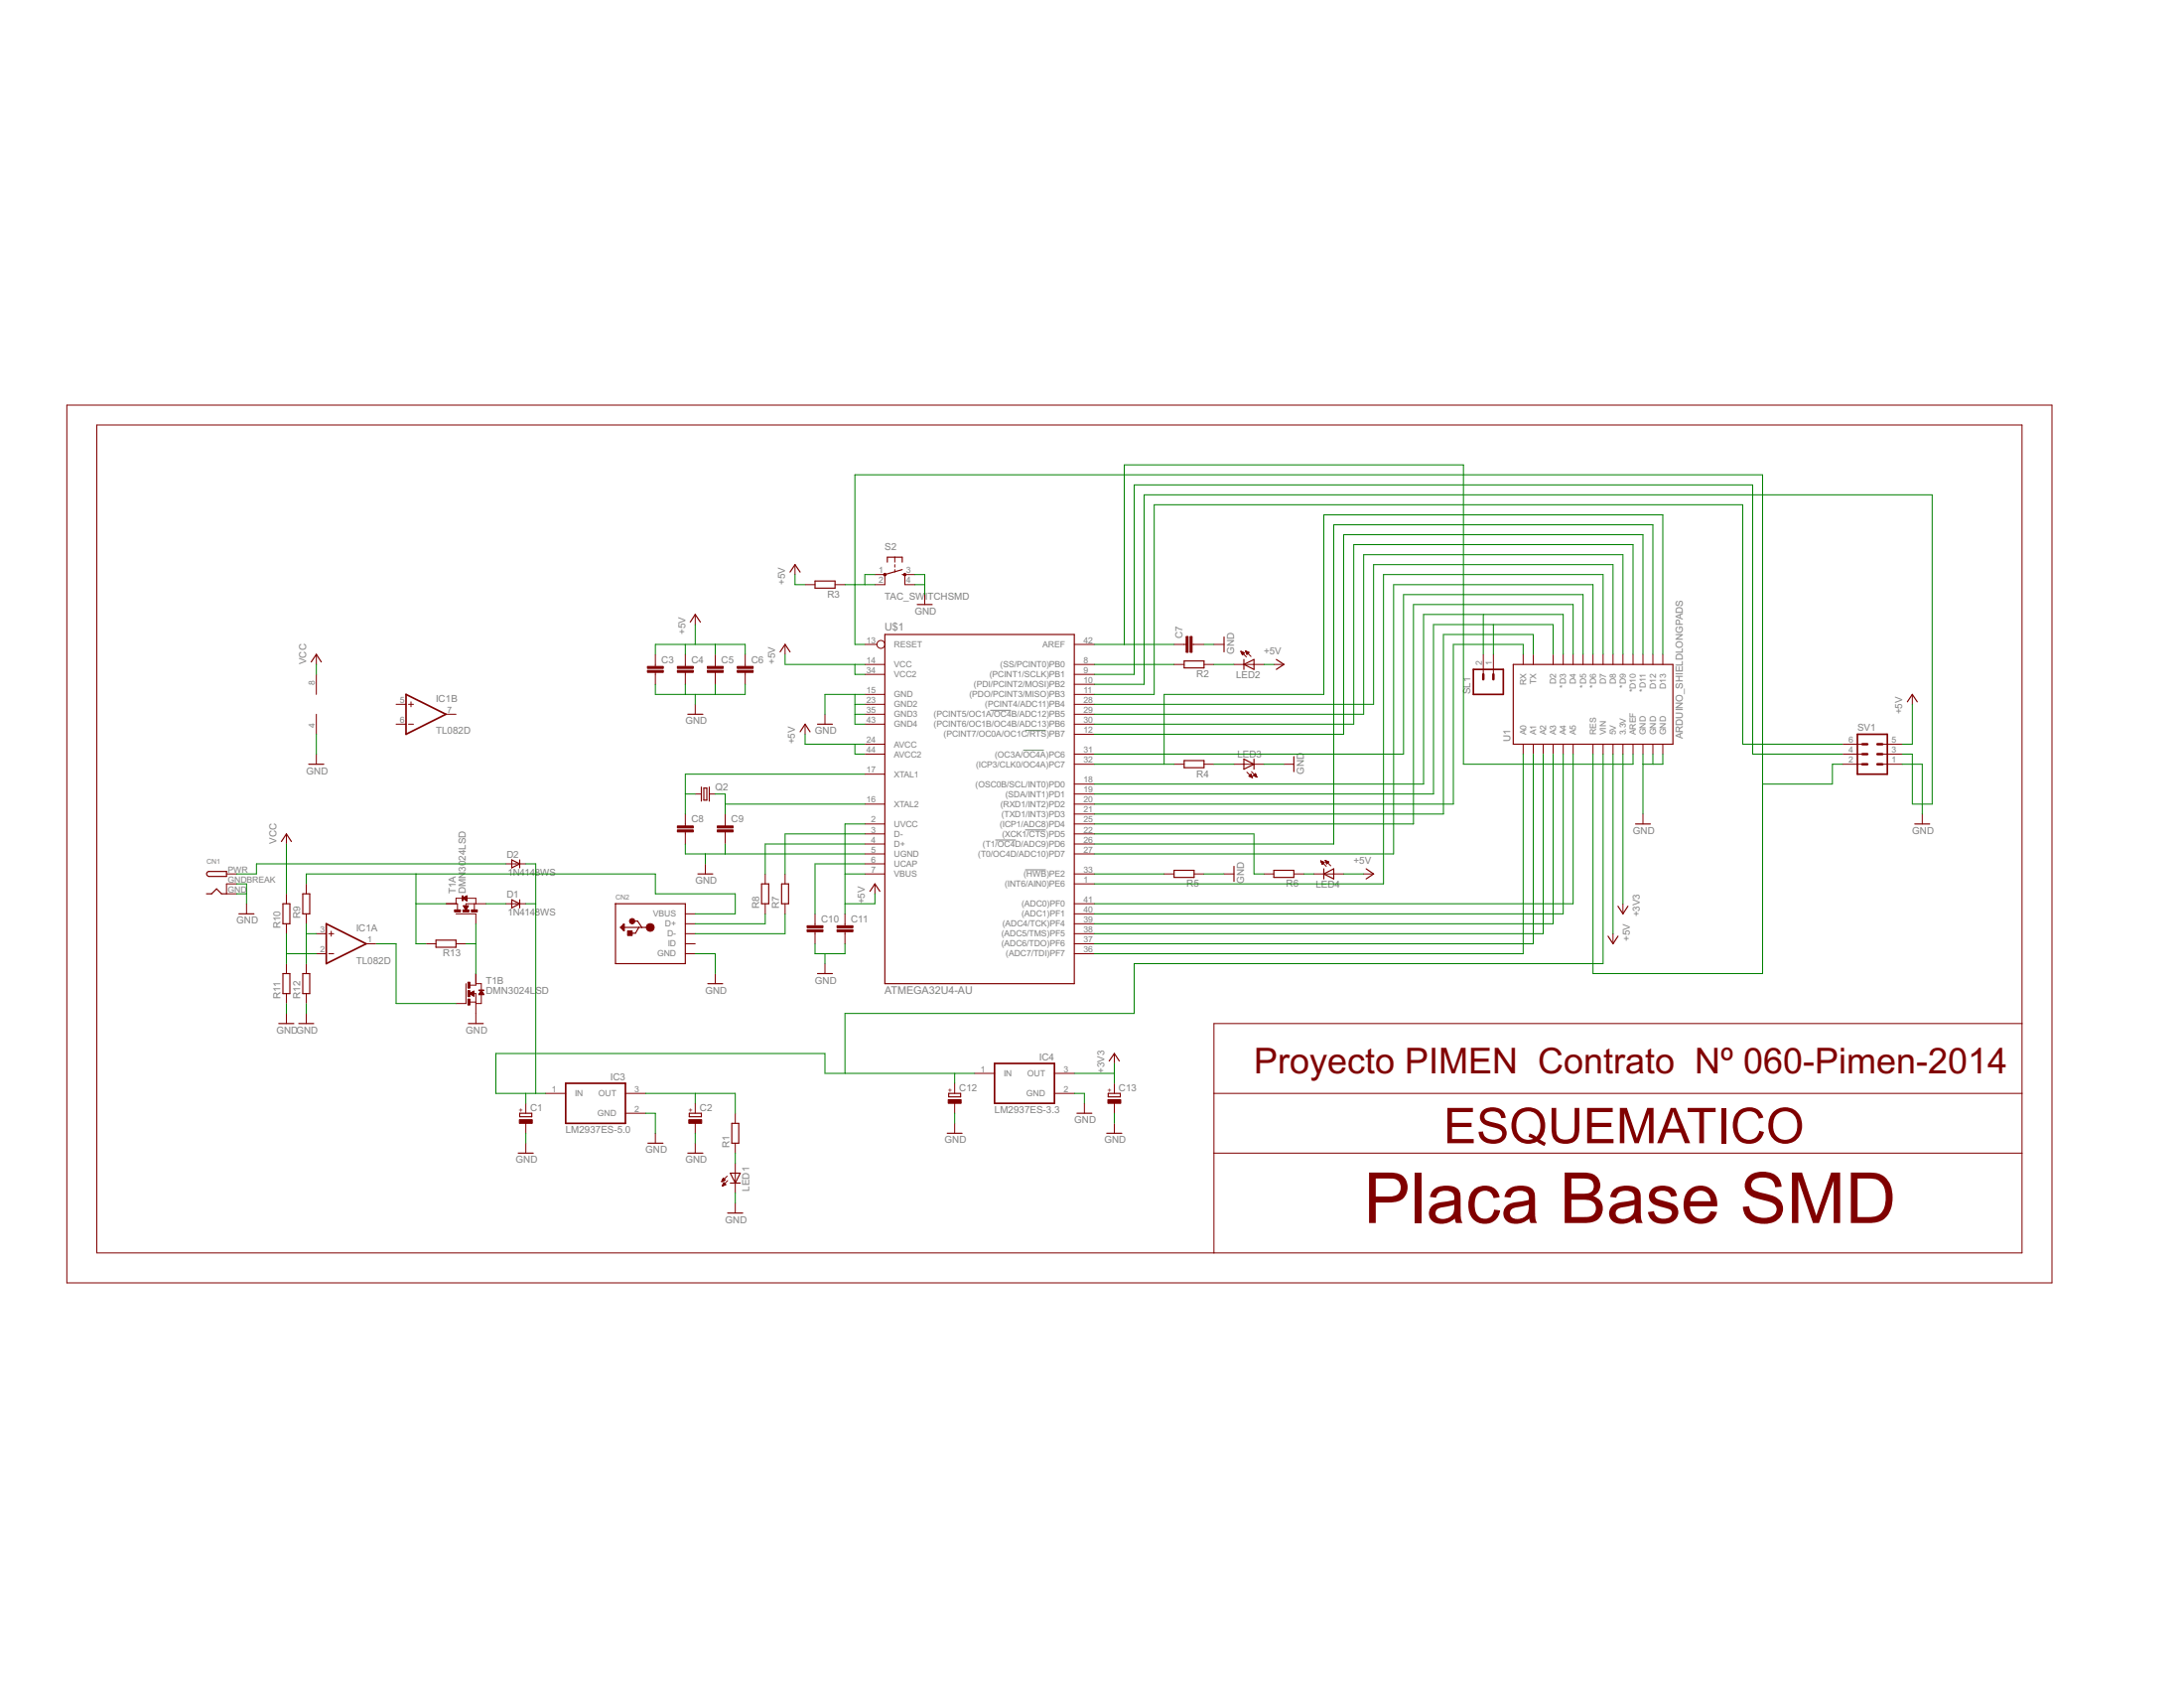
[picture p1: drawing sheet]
<svg xmlns="http://www.w3.org/2000/svg" width="279mm" height="216mm" viewBox="0 0 279 216" stroke-linecap="round" stroke-linejoin="round" font-family="sans-serif">
<path d="M126.7 90.8h2.6M130.9 95.9h2.6M131.2 93.4h2.6M127.4 107.4h2.5M131.2 106.2h2.6M131.2 111.3h2.6" fill="none" stroke="#808080" stroke-width=".13"/>
<g fill="none" stroke="#800000" stroke-width=".13">
<path d="M8.6 51.8h253.9v112.3h-253.9zM12.4 54.4h246.3v105.9h-246.3zM88.9 78.6v1.3M101.7 72.2v1.3M103 74.8h1.3M106.8 74.8h1.3M111.9 73.5h1.3v1.3h-1.3M114.5 71.3v.6M114.5 72.2v.3M114.5 72.9v.3M117 73.5h-1.2v1.3h1.2M118.3 76.1v1.2"/>
<path d="M40.5 83.7v1.3M40.5 86.3v2.5M40.5 91.4v2.5M40.5 96.5v1.2M50.7 90.1h1.2M50.7 92.6h1.2M52.3 90.1h.6M52.3 92.6h.6M52.6 89.8v.6M57 91.4h1.3M83.8 83.7v1.5M83.8 86v1.5"/>
<path d="M87.7 83.7v1.5M87.7 86v1.5M88.9 90.1v1.3M91.5 83.7v1.5M91.5 86v1.5M95.3 83.7v1.5M95.3 86v1.5M100.4 82.4v1.3M103 92.6v1.3M105.5 91.4v1.2M110.6 82.4h1.6M110.6 85h2.6"/>
<path d="M110.6 86.3h2.6M110.6 88.8h2.6M110.6 90.1h2.6M110.6 91.4h2.6M110.6 92.6h2.6M110.6 95.2h2.6M110.6 96.5h2.6M110.6 99h2.6M137.4 82.4h2.6M137.4 85h2.6M137.4 86.3h2.6M137.4 88.8h2.6"/>
<path d="M137.4 90.1h2.6M137.4 91.4h2.6M137.4 92.6h2.6M137.4 96.5h2.6M137.4 87.5h2.6M137.4 93.9h2.6M137.4 97.7h2.6M150.2 82.4h1.5M150.2 85h1.3M150.2 97.7h1.3M152.5 82.4h1.5M154 85h1.3"/>
<path d="M154 97.7h1.3M155.3 82.4h1.3M157.9 85h3.8M157.9 97.7h3.8M158.7 83.3l.7 .7M158.7 83.3h.1M158.7 83.3l.5 .2M158.7 83.3l.2 .5 .3-.3M158.8 83.4h.1M158.8 83.4h.2M158.8 83.5h.3M158.8 83.5h.4"/>
<path d="M158.9 83.5h.3M158.9 83.6h.2M158.9 83.7h.1M159.3 83.2l.7 .8M159.3 83.2l.5 .2-.3 .3M159.3 83.2l.2 .5M159.3 83.3h.1M159.4 83.3h.1M159.4 83.4h.2M159.4 83.4h.3M159.4 83.5h.3M159.4 83.5h.4"/>
<path d="M159.5 83.6h.1M159.5 83.7h.1M159.5 98.8l.7 .7M159.8 99.3l.4 .2M159.8 99.3l.2-.3 .2 .5M159.8 99.3h.3M159.8 99.2h.3M159.9 99.2h.2M159.9 99.3h.3M159.9 99.1h.2M160 99.1h.1M160 99.4h.2"/>
<path d="M160.1 98.7l.7 .7M160.1 99.4h.1M160.2 99.5h.1M160.4 99.2h.3M160.4 99.1h.3M160.5 99.1h.2M160.5 99.3h.2M160.5 99h.1M160.6 99h.1M160.6 99.3h.2M160.6 99l-.2 .2 .4 .2M160.6 99l.2 .4"/>
<path d="M160.7 99.4h.1M163 85h1.3M164.3 97.7h1.2M189.8 83.7v2.6M191.1 83.7v2.6M194.9 83.7v1.3M194.9 95.2v1.3M196.2 83.7v1.3M196.2 95.2v1.3M197.4 95.2v1.3M198.7 83.7v1.3M198.7 95.2v1.3"/>
<path d="M200 83.7v1.3M200 95.2v1.3M201.3 83.7v1.3M201.3 95.2v1.3M202.5 83.7v1.3M203.8 83.7v1.3M203.8 95.2v1.3M205.1 83.7v1.3M205.1 95.2v1.3M206.4 83.7v1.3M206.4 95.2v1.3M207.6 83.7v1.3"/>
<path d="M207.6 95.2v1.3M208.9 83.7v1.3M208.9 95.2v1.3M210.2 83.7v1.3M210.2 95.2v1.3M211.5 83.7v1.3M211.5 95.2v1.3M212.7 83.7v1.3M212.7 95.2v1.3M235.7 95.2h2.6M235.7 96.5h2.6M235.7 97.7h2.6"/>
<path d="M240.8 95.2h2.6M240.8 96.5h2.6M240.8 97.7h2.6M244.6 88.8v1.3M29 111.8h1.2M30.2 113.1h-1.2v1.2h1.2M31.5 115.6v1.3M36.6 106.7v1.2M36.6 114.3v1.3M36.6 118.2v1.2M39.2 113.1v1.2M39.2 116.9v1.3"/>
<path d="M40.5 119.4h1.2M42.1 119.4h.6M42.4 119.1v.6M57 115.6h1.5v.8M58.3 116.9h2.6v1.3M58.3 115.6v-.7h2.6v.7M59.3 114.9h.4M59.3 115.8h.6l-.3 .6zM59.3 115.9h.6M59.3 115h.4M59.4 116h.4M59.4 116h.5"/>
<path d="M59.4 114.8h.3M59.4 115h.3M59.4 116.1h.4M59.5 116.1h.3M59.5 116.2h.2M59.5 115.1h.2M59.5 114.7h.2M59.5 116.3h.2M59.6 114.7h.1M59.6 116.3h.1M59.6 116.4h.1M59.6 115.1h.1"/>
<path d="M59.6 114.6h.1M59.7 115.2h.1M59.7 114.6h.1M59.7 114.6l-.5 .3 .5 .3M59.7 114.6v.6M60.7 115.6v.8M62.1 115.6h-2.5v.2M64.7 110.5h2.6M64.7 115.6h2.6M87.7 116.9h1.2M87.7 118.2h1.2M87.7 119.4h1.2"/>
<path d="M87.7 104.1v1.5M87.7 106.4v1.5M88.9 101.6h.8M90.2 110.5v1.3M90.7 101.6h.8M92.8 104.1v1.5M92.8 106.4v1.5M97.9 111.8v1.3M97.9 115.6v1.3M100.4 111.8v1.3M100.4 115.6v1.3M104.3 116.9v1.5"/>
<path d="M104.3 119.2v1.5M108.1 116.9v1.5M108.1 119.2v1.5M110.6 102.8h2.6M110.6 105.4h2.6M110.6 106.7h2.6M110.6 107.9h2.6M110.6 109.2h2.6M110.6 110.5h2.6M110.6 111.8h2.6M111.9 113.1v1.2M137.4 102.8h2.6"/>
<path d="M137.4 105.4h2.6M137.4 106.7h2.6M137.4 107.9h2.6M137.4 109.2h2.6M137.4 111.8h2.6M137.4 100.3h2.6M137.4 101.6h2.6M137.4 104.1h2.6M137.4 113.1h2.6M137.4 115.6h2.6M137.4 116.9h2.6M137.4 118.2h2.6"/>
<path d="M137.4 119.4h2.6M148.9 111.8h1.3M152.8 111.8h1.2M156.6 111.8h1.3M161.7 111.8h1.3M165.5 111.8h1.3M168.1 111.8h3.8M169 110.1l.7 .7M169 110.1h.1M169 110.1l.4 .2-.2 .3zM169 110.2h.1M169 110.3h.3"/>
<path d="M169 110.2h.2M169 110.3h.4M169.1 110.3h.3M169.1 110.4h.2M169.1 110.5h.1M169.5 110l.7 .7M169.5 110l.5 .2-.3 .3zM169.5 110.1h.1M169.6 110.1h.1M169.6 110.2h.2M169.6 110.2h.3M169.6 110.3h.4"/>
<path d="M169.7 110.3h.2M169.7 110.4h.1M169.7 110.5h.1M174.5 111.8h1.2M206.4 119.4v1.3M207.6 115.6v1.3M210.2 104.1v1.3M245.9 104.1v1.3M36.6 123.3v1.2M36.6 127.1v1.3M36.6 129.6v1.3M39.2 123.3v1.2"/>
<path d="M39.2 127.1v1.3M39.2 129.6v1.3M40.5 122h1.2M42.1 122h.6M46.8 120.7h1.3M54.5 120.7h1.3M58.3 120.7h1.3M59.6 125.8v2.6h-1.3M60.1 127.1h.8v3.8M60.1 128.2h.8M60.2 127.1h.4M60.2 127h.4"/>
<path d="M60.3 127.2h.3M60.3 127h.3M60.4 126.9h.2M60.4 127.3h.2M60.5 126.9h.1M60.5 127.3h.1M60.6 126.8h.1M60.6 127.4h.1M60.6 126.8l-.5 .3M60.6 126.8v.6l-.5-.3M60.9 124.5v1.5h-.8M60.9 125.8h.7v.9"/>
<path d="M61.3 127.2h.6M61.3 127.1h.6M61.3 127.1h.5M61.4 127.1h.4M61.4 127h.4M61.4 126.9h.3M61.5 126.9h.2M61.5 126.8h.1M61.6 126.7h.1M61.6 127.2v1.2h-.7M61.6 126.7l.3 .5h-.6zM69.8 139.8h2.6"/>
<path d="M80 139.8h2.6M87.7 120.7h1.2M87.7 122h1.2M91.5 124.5v1.3M105.5 123.3v1.2M122.1 138.6v1.2M124.7 137.3h2.5M134.9 139.8h2.5M134.9 137.3h2.5M137.4 120.7h2.6M137.4 122h2.6M142.6 134.7v1.3"/>
<path d="M142.6 138.6v1.2M155.3 139.8h103.4M258.7 130.9h-103.4v29.4M67.3 141.1v1.3M67.3 143.7v1.2M67.3 146.2v1.3M80 142.4h2.6M83.8 144.9v1.3M88.9 141.1v1.3M88.9 143.7v1.2M88.9 146.2v1.3M92.4 151.1h.1"/>
<path d="M92.4 151h.2M92.4 151h.3M92.4 151.7h.1M92.4 150.9h.4M92.4 150.9h.3M92.4 151.6h.2M92.5 150.9h.2M92.5 151.6h.2M92.5 150.8h.1M92.5 151.5h.3M92.5 150.7h.1M92.5 151.4h.3"/>
<path d="M92.5 151.4h.2M92.6 151.3h.1M92.6 151.3l.2 .2-.4 .2zM92.8 150.9l-.3-.2-.2 .4M92.8 150.9l-.5 .2M93 150.4l-.7 .7M93.1 151l-.7 .7M94.1 142.4v1.3M94.1 146.2v1.3M94.1 148.8v3.8M94.1 153.9v1.3M122.1 141.1v1.3"/>
<path d="M122.1 143.7v1.2M138.7 141.1v1.3M142.6 141.1v1.3M142.6 143.7v1.2M155.3 147.5h103.4"/>
<circle cx="112.7" cy="82.4" r=".51"/>
</g>
<g fill="none" stroke="#800000" stroke-width=".15">
<path d="M88.3 79.6l.6-1 .7 1M101.1 73.2l.6-1 .7 1M104.3 74.3h2.5v.9h-2.5zM113.5 71.9v-.6h1.9v.6M115.4 73.5h.4M115.4 72.9l-2.2 .6M117.3 77.3h2M39.5 97.7h1.9M39.8 84.7l.7-1 .6 1M88 91.4h1.9M99.8 83.4l.6-1 .7 1M102.4 93.6l.6-1 .6 1"/>
<path d="M104.6 92.6h1.9M113.2 81.2h24.2v44.6h-24.2zM151.5 84.5h2.5v.9h-2.5zM151.5 97.3h2.5v.9h-2.5zM156.6 81.5v1.9M159.1 85l1.3-.7v1.3zM159.1 84.3v1.3M159.1 97.1l1.3 .6-1.3 .7zM160.4 97.1v1.3M163.3 84.3l1 .7-1 .6M165.5 96.8v1.9M193.6 85h20.4v10.2h-20.4z"/>
<path d="M244 89.8l.6-1 .7 1M26.4 114.3h.7l.6-.6 .6 .6h.7M26.5 111.6l.2-.1h2.3v.6h-2.3a.33 .33 0 0 1-.2-.5zM30.6 116.9h1.9M36 107.6l.6-.9 .7 .9M36.2 115.6h.9v2.6h-.9zM38.7 114.3h.9v2.6h-.9zM65.5 115.1l1 .5-1 .5zM65.5 110l1 .5-1 .5zM66.5 110v1M66.5 115.1v1M78.7 115.6h9v7.7h-9v-7.7"/>
<path d="M79.5 118.6l.2-.2v.4l-.1-.2M79.8 118.2h.1v.8l-.5-.4zM79.8 118.2v.7M79.9 118.6h3.3M81.1 117.8h.5l.5 .8M81.7 118.6l-.4 .8h-.6M89.3 111.8h1.9M89.7 100.7v1.8M90 100.8h.4v1.5h-.4zM90.7 100.7v1.8M97.4 113.1h.9v2.5h-.9zM100 113.1h.9v2.5h-.9z"/>
<path d="M111.3 114l.6-.9 .7 .9M150.2 111.3h2.6v.9h-2.6zM157.9 110.8v1.9M163 111.3h2.5v.9h-2.5zM169.4 111.8l1.2-.7v1.3zM169.4 111.1v1.3M174.8 111.1l.9 .7-.9 .6M205.7 119.7l.7 1 .6-1M207 115.9l.6 1 .7-1M209.2 105.4h1.9M245 105.4h1.9M35.7 130.9h1.9"/>
<path d="M36.2 124.5h.9v2.6h-.9zM38.2 130.9h1.9M38.7 124.5h.9v2.6h-.9zM55.8 120.2h2.5v1h-2.5zM59.9 130.9h1.9M90.6 125.8h1.9M104.6 124.5h1.9M121.4 139.8h1.5v.5h-1.5zM141.8 139.8h1.5v.5h-1.5zM141.9 135.7l.7-1 .6 1M66.3 147.5h1.9M66.5 142.4h1.5v.4h-1.5z"/>
<path d="M82.9 146.2h1.9M88 147.5h1.9M88.2 142.4h1.5v.4h-1.5zM93.1 155.2h1.9M93.4 150.1h1.3l-.6 1.2zM93.4 151.3h1.3M93.6 143.7h.9v2.5h-.9zM121.2 144.9h1.9M137.8 142.4h1.9M141.6 144.9h1.9"/>
</g>
<path d="M51.9 88.8l5.1 2.6-5.1 2.5zM188.5 85.6h3.8v3.2h-3.8zM237.6 93.9h3.8v5.1h-3.8zM41.7 118.2l5.1 2.5-5.1 2.6zM72.4 138.6h7.6v5.1h-7.6zM127.2 136h7.7v5.1h-7.7z" fill="none" stroke="#800000" stroke-width=".21"/>
<path d="M189.8 86.3v.6M191.1 86.3v.6M238.3 95.2h.6M238.3 96.5h.6M238.3 97.7h.6M240.2 95.2h.6M240.2 96.5h.6M240.2 97.7h.6" fill="none" stroke="#800000" stroke-width=".32"/>
<g fill="#800000" stroke="#800000" stroke-width=".13">
<path d="M82.8 85.7h2.1v.3h-2.1z"/>
<path d="M82.8 85.2h2.1v.3h-2.1z"/>
<path d="M86.7 85.7h2v.3h-2z"/>
<path d="M86.7 85.2h2v.3h-2z"/>
<path d="M90.5 85.7h2v.3h-2z"/>
<path d="M90.5 85.2h2v.3h-2z"/>
<path d="M94.3 85.7h2.1v.3h-2.1z"/>
<path d="M94.3 85.2h2.1v.3h-2.1z"/>
<path d="M152.3 81.4h.2v2h-.2z"/>
<path d="M151.7 81.4h.3v2h-.3z"/>
<path d="M86.7 106.2h2v.2h-2z"/>
<path d="M86.7 105.6h2v.3h-2z"/>
<path d="M91.8 106.2h2v.2h-2z"/>
<path d="M91.8 105.6h2v.3h-2z"/>
<path d="M103.3 118.9h2v.3h-2z"/>
<path d="M103.3 118.4h2v.3h-2z"/>
<path d="M107.1 118.9h2v.3h-2z"/>
<path d="M107.1 118.4h2v.3h-2z"/>
<path d="M80.3 119.1h.6v.6h-.6z"/>
<path d="M66.4 143.2h1.7v.5h-1.7z"/>
<path d="M88.1 143.2h1.7v.5h-1.7z"/>
<path d="M121.3 140.7h1.7v.4h-1.7z"/>
<path d="M141.7 140.7h1.7v.4h-1.7z"/>
<path d="M58.1 116.4h.8v.2h-.8z"/>
<path d="M59.2 116.4h.8v.2h-.8z"/>
<path d="M60.3 116.4h.8v.2h-.8z"/>
<path d="M59.1 114.6h.1v.6h-.1z"/>
<path d="M59.9 125.6h.2v.8h-.2z"/>
<path d="M59.9 126.7h.2v.8h-.2z"/>
<path d="M59.9 127.8h.2v.7h-.2z"/>
<path d="M61.3 126.6h.6v.1h-.6z"/>
</g>
<g fill="#800000" stroke="#800000" stroke-width=".13">
<path d="M113.1 73.4h.2v.2h-.2z" fill-rule="evenodd"/>
<path d="M115.6 73.4h.3v.2h-.3z" fill-rule="evenodd"/>
<circle cx="83.2" cy="118.6" r=".5"/>
<circle cx="80.9" cy="117.8" r=".35"/>
</g>
<g fill="none" stroke="#008000" stroke-width=".13">
<path d="M88.9 79.9v2.5M101.7 73.5v1.3h1.3M108.1 74.8h3.8M111.9 73.5h-1.3v1.3M117 73.5h1.3v2.6M117 74.8h1.3M189.8 78.6v5.1M191.1 79.9v3.8M40.5 85v1.3M40.5 93.9v2.6M83.8 87.5v1.3h11.5v-1.3M83.8 83.7v-1.3h11.5v1.3"/>
<path d="M87.7 82.4v1.3M87.7 87.5v1.3M88.9 88.8v1.3M91.5 82.4v1.3M91.5 87.5v1.3M100.4 83.7v1.3h10.2M103 93.9v1.3h7.6M109.4 85v1.3h1.2M109.4 88.8v3.8h1.2M109.4 95.2v1.3h1.2M109.4 91.4h1.2M109.4 90.1h1.2"/>
<path d="M110.6 88.8h-5.1v2.6M110.6 82.4h-1.2v-21.7h116.1v63.8h-21.7v-28M110.6 99h-22.9v5.1M140 88.8h7.7v-24.2h75.2v30.6h12.8M140 82.4h10.2M140 97.7h10.2M140 85h10.2M140 86.3h5.1v-24.3h79.1v34.5h11.5M140 87.5h6.4v-24.2h100.8v39.5h-2.6v-6.3h-1.2M143.8 82.4v-22.9h43.4v38.2h21.7v-1.2M154 82.4h1.3M155.3 97.7h2.6"/>
<path d="M155.3 85h2.6M161.7 97.7h2.6M161.7 85h1.3M194.9 83.7v-1.3h-9v20.4h-45.9M194.9 96.5v25.5h-54.9M196.2 96.5v24.2h-56.2M196.2 83.7v-2.5h-11.5v22.9h-44.7M197.4 96.5v22.9h-57.4M198.7 83.7v-3.8h-15.3v21.7h-43.4M198.7 96.5v21.7h-58.7M200 83.7v-5.1h-17.9v21.7h-42.1M200 96.5v20.4h-60"/>
<path d="M201.3 96.5v19.1h-61.3M201.3 83.7v-6.4h-20.5v28.1h-40.8M202.5 83.7v-7.6h-22.9v20.4h-39.6M203.8 83.7v-8.9h-25.5v34.4h-38.3M205.1 96.5v26.8h-60v6.3h-37v7.7M205.1 83.7v-10.2h-28.1v39.6h-37M206.4 83.7v-11.5h-30.7v17.9h-35.7M206.4 96.5v22.9M207.6 83.7v-12.7h-33.1v20.4h-34.5M207.6 96.5v19.1M208.9 83.7v-14h-35.7v22.9h-33.2M210.2 83.7v-15.3h-38.3v25.5h-31.9"/>
<path d="M210.2 96.5v7.6M211.5 83.7v-16.6h-40.9v40.8h-30.6M211.5 96.5v1.2M212.7 83.7v-17.9h-43.3v23h-20.5v8.9M212.7 96.5v1.2h-2.5M235.7 97.7h-1.3v2.6h-8.9M243.4 97.7h2.5v6.4M244.6 90.1v5.1h-1.2M30.2 113.1h1.3v2.5M30.2 114.3h1.3M36.6 107.9v6.4M36.6 119.4v3.9"/>
<path d="M39.2 113.1v-1.3h44.6v2.5h10.3v2.6h-5.2M39.2 118.2v5.1M39.2 119.4h1.3M53.2 115.6h3.8M53.2 111.8v8.9h1.3M60.9 118.2v6.3M62.1 115.6h2.6M64.7 110.5h-31.9v1.3h-2.6M67.3 115.6h1.2M67.3 110.5h1.2v29.3M87.7 107.9v1.3h22.9M87.7 101.6h1.2"/>
<path d="M90.2 109.2v1.3M91.5 101.6h1.3v2.5M92.8 107.9v1.3M92.8 102.8h17.8M97.9 116.9v1.3h-9M100.4 116.9v2.5h-11.5M108.1 111.8h2.5M110.6 105.4h-2.5v11.5M110.6 110.5h-6.3v6.4M110.6 106.7h-10.2v5.1M110.6 107.9h-12.7v3.9M111.9 114.3v1.3h-3.8"/>
<path d="M140 111.8h8.9M140 106.7h20.4v5.1h1.3M154 111.8h2.6M166.8 111.8h1.3M171.9 111.8h2.6M36.6 122h3.9M36.6 128.4v1.2M39.2 128.4v1.2M48.1 120.7h2.6v7.7h7.6M59.6 120.7h1.3M67.3 139.8v1.3M82.6 139.8h11.5v2.6"/>
<path d="M88.9 122h2.6v2.5M88.9 139.8v1.3M104.3 120.7v1.3h3.8v-1.3M105.5 122v1.3M122.1 137.3v1.3M124.7 137.3h-19.2v-2.6h-42.1v5.1h6.4M137.4 139.8h1.3v1.3M137.4 137.3h5.2M142.6 136v2.6M67.3 144.9v1.3M82.6 142.4h1.2v2.5M88.9 144.9v1.3"/>
<path d="M94.1 147.5v1.3M94.1 152.6v1.3M122.1 142.4v1.3M142.6 142.4v1.3"/>
</g>
<text font-size="10.1" fill="#800000" x="174.5" y="156.4">Placa Base SMD</text>
<text font-size="7" fill="#800000" x="184.7" y="146.2">ESQUEMATICO</text>
<text font-size="5.1" fill="#800000" x="160.4" y="137.3">Proyecto PIMEN Contrato Nº 060-Pimen-2014</text>
<g font-size="1.5" fill="#808080">
<text x="113.2" y="80.6">U$1</text>
<text x="113.2" y="127.1">ATMEGA32U4-AU</text>
</g>
<g font-size="1.4" fill="#808080">
<text x="113.2" y="70.3">S2</text>
<text x="100.4" y="74.8" transform="rotate(-90 100.4 74.8)">+5V</text>
<text x="105.8" y="76.4">R3</text>
<text x="113.2" y="76.7">TAC_SWITCHSMD</text>
<text x="87.7" y="81.2" transform="rotate(-90 87.7 81.2)">+5V</text>
<text x="117" y="78.6">GND</text>
<text x="151.3" y="81.7" transform="rotate(-90 151.3 81.7)">C7</text>
<text x="157.9" y="83.7" transform="rotate(-90 157.9 83.7)">GND</text>
<text x="161.7" y="83.7">+5V</text>
<text x="39.2" y="85" transform="rotate(-90 39.2 85)">VCC</text>
<text x="55.8" y="89.8">IC1B</text>
<text x="84.6" y="84.8">C3</text>
<text x="88.4" y="84.8">C4</text>
<text x="92.3" y="84.8">C5</text>
<text x="96.1" y="84.8">C6</text>
<text x="99.2" y="85" transform="rotate(-90 99.2 85)">+5V</text>
<text x="153.1" y="86.6">R2</text>
<text x="158.1" y="86.8">LED2</text>
<text x="188.1" y="88.8" transform="rotate(-90 188.1 88.8)">SL1</text>
<text x="55.8" y="93.9">TL082D</text>
<text x="87.7" y="92.6">GND</text>
<text x="101.7" y="95.2" transform="rotate(-90 101.7 95.2)">+5V</text>
<text x="104.3" y="93.9">GND</text>
<text x="193.2" y="94.9" transform="rotate(-90 193.2 94.9)">U1</text>
<text x="215.3" y="94.5" transform="rotate(-90 215.3 94.5)">ARDUINO_SHIELDLONGPADS</text>
<text x="237.6" y="93.5">SV1</text>
<text x="243.4" y="91.4" transform="rotate(-90 243.4 91.4)">+5V</text>
<text x="39.2" y="99">GND</text>
<text x="91.5" y="101.1">Q2</text>
<text x="153.1" y="99.4">R4</text>
<text x="158.3" y="96.8">LED3</text>
<text x="166.8" y="99" transform="rotate(-90 166.8 99)">GND</text>
<text x="35.4" y="107.9" transform="rotate(-90 35.4 107.9)">VCC</text>
<text x="88.4" y="105.2">C8</text>
<text x="93.5" y="105.2">C9</text>
<text x="208.9" y="106.7">GND</text>
<text x="244.6" y="106.7">GND</text>
<text x="59.6" y="111.5" transform="rotate(-90 59.6 111.5)">30</text>
<text x="59.6" y="110.1" transform="rotate(-90 59.6 110.1)">24LSD</text>
<text x="64.8" y="109.7">D2</text>
<text x="65" y="112">1N4148WS</text>
<text x="89" y="113">GND</text>
<text x="151.8" y="113.4">R5</text>
<text x="159.1" y="113" transform="rotate(-90 159.1 113)">GND</text>
<text x="164.5" y="113.4">R6</text>
<text x="168.3" y="113.6">LED4</text>
<text x="173.2" y="110.5">+5V</text>
<text x="30.3" y="118.2">GND</text>
<text x="35.9" y="118.8" transform="rotate(-90 35.9 118.8)">R10</text>
<text x="38.4" y="117.5" transform="rotate(-90 38.4 117.5)">R9</text>
<text x="45.6" y="119.1">IC1A</text>
<text x="58.3" y="114.3" transform="rotate(-90 58.3 114.3)">T1A</text>
<text x="59.6" y="114.3" transform="rotate(-90 59.6 114.3)">DMN</text>
<text x="64.8" y="114.8">D1</text>
<text x="65" y="117.1">1N4148WS</text>
<text x="97.1" y="116.2" transform="rotate(-90 97.1 116.2)">R8</text>
<text x="99.7" y="116.2" transform="rotate(-90 99.7 116.2)">R7</text>
<text x="105" y="118">C10</text>
<text x="108.9" y="118">C11</text>
<text x="110.6" y="115.6" transform="rotate(-90 110.6 115.6)">+5V</text>
<text x="209.8" y="117.3" transform="rotate(-90 209.8 117.3)">+3V3</text>
<text x="45.6" y="123.3">TL082D</text>
<text x="56.7" y="122.3">R13</text>
<text x="62.2" y="125.8">T1B</text>
<text x="104.3" y="125.8">GND</text>
<text x="208.5" y="120.4" transform="rotate(-90 208.5 120.4)">+5V</text>
<text x="35.9" y="127.7" transform="rotate(-90 35.9 127.7)">R11</text>
<text x="38.4" y="127.7" transform="rotate(-90 38.4 127.7)">R12</text>
<text x="62.2" y="127.1">DMN3024LSD</text>
<text x="90.2" y="127.1">GND</text>
<text x="35.4" y="132.2">GNDGND</text>
<text x="59.6" y="132.2">GND</text>
<text x="133" y="135.6">IC4</text>
<text x="141.3" y="137.3" transform="rotate(-90 141.3 137.3)">+3V3</text>
<text x="67.8" y="142.2">C1</text>
<text x="78.1" y="138.2">IC3</text>
<text x="89.5" y="142.2">C2</text>
<text x="122.7" y="139.6">C12</text>
<text x="127.2" y="142.4">LM2937ES-3.3</text>
<text x="137.4" y="143.7">GND</text>
<text x="143.1" y="139.6">C13</text>
<text x="66" y="148.8">GND</text>
<text x="72.4" y="144.9">LM2937ES-5.0</text>
<text x="82.6" y="147.5">GND</text>
<text x="87.7" y="148.8">GND</text>
<text x="93.3" y="146.9" transform="rotate(-90 93.3 146.9)">R1</text>
<text x="120.9" y="146.2">GND</text>
<text x="141.3" y="146.2">GND</text>
<text x="95.8" y="152.3" transform="rotate(-90 95.8 152.3)">LED1</text>
<text x="92.8" y="156.4">GND</text>
</g>
<g font-size="1.2" fill="#808080">
<text x="112.4" y="73.3">1</text>
<text x="112.4" y="74.6">2</text>
<text x="115.9" y="73.3">3</text>
<text x="115.9" y="74.6">4</text>
<text x="110.8" y="82.2">13</text>
<text x="114.4" y="82.8">RESET</text>
<text x="133.4" y="82.8">AREF</text>
<text x="138.6" y="82.2">42</text>
<text x="40.3" y="87.6" transform="rotate(-90 40.3 87.6)">8</text>
<text x="51.2" y="89.9">5</text>
<text x="110.8" y="84.8">14</text>
<text x="110.8" y="86.1">34</text>
<text x="110.8" y="88.6">15</text>
<text x="110.8" y="89.9">23</text>
<text x="114.4" y="85.4">VCC</text>
<text x="114.4" y="86.6">VCC2</text>
<text x="114.4" y="89.2">GND</text>
<text x="124" y="89.2">(PDO/PCINT3/MISO)PB3</text>
<text x="124.6" y="87.9">(PDI/PCINT2/MOSI)PB2</text>
<text x="126.6" y="86.6">(PCINT1/SCLK)PB1</text>
<text x="128" y="85.4">(SS/PCINT0)PB0</text>
<text x="138.6" y="84.8">8</text>
<text x="138.6" y="86.1">9</text>
<text x="138.6" y="87.4">10</text>
<text x="138.6" y="88.6">11</text>
<text x="138.6" y="89.9">28</text>
<text x="189.6" y="85.1" transform="rotate(-90 189.6 85.1)">2</text>
<text x="190.9" y="85.1" transform="rotate(-90 190.9 85.1)">1</text>
<text x="195.2" y="87.6" transform="rotate(-90 195.2 87.6)">RX</text>
<text x="196.5" y="87.5" transform="rotate(-90 196.5 87.5)">TX</text>
<text x="199.1" y="87.5" transform="rotate(-90 199.1 87.5)">D2</text>
<text x="200.4" y="88" transform="rotate(-90 200.4 88)">*D3</text>
<text x="201.6" y="87.5" transform="rotate(-90 201.6 87.5)">D4</text>
<text x="202.9" y="88" transform="rotate(-90 202.9 88)">*D5</text>
<text x="204.2" y="88" transform="rotate(-90 204.2 88)">*D6</text>
<text x="205.5" y="87.5" transform="rotate(-90 205.5 87.5)">D7</text>
<text x="206.7" y="87.5" transform="rotate(-90 206.7 87.5)">D8</text>
<text x="208" y="88" transform="rotate(-90 208 88)">*D9</text>
<text x="209.3" y="88.5" transform="rotate(-90 209.3 88.5)">*D10</text>
<text x="210.6" y="88.5" transform="rotate(-90 210.6 88.5)">*D11</text>
<text x="211.8" y="88.1" transform="rotate(-90 211.8 88.1)">D12</text>
<text x="213.1" y="88.1" transform="rotate(-90 213.1 88.1)">D13</text>
<text x="40.3" y="93.1" transform="rotate(-90 40.3 93.1)">4</text>
<text x="51.2" y="92.5">6</text>
<text x="57.2" y="91.2">7</text>
<text x="110.8" y="91.2">35</text>
<text x="110.8" y="92.5">43</text>
<text x="110.8" y="95">24</text>
<text x="114.4" y="90.5">GND2</text>
<text x="114.4" y="91.7">GND3</text>
<text x="114.4" y="93">GND4</text>
<text x="114.4" y="95.6">AVCC</text>
<text x="119.5" y="91.7">(PCINT5/OC1A/OC4B/ADC12)PB5</text>
<text x="119.5" y="93">(PCINT6/OC1B/OC4B/ADC13)PB6</text>
<text x="120.7" y="94.3">(PCINT7/OC0A/OC1C/RTS)PB7</text>
<text x="126" y="90.5">(PCINT4/ADC11)PB4</text>
<text x="138.6" y="91.2">29</text>
<text x="138.6" y="92.5">30</text>
<text x="138.6" y="93.7">12</text>
<text x="195.3" y="94" transform="rotate(-90 195.3 94)">A0</text>
<text x="196.5" y="94" transform="rotate(-90 196.5 94)">A1</text>
<text x="197.8" y="94" transform="rotate(-90 197.8 94)">A2</text>
<text x="199.1" y="94" transform="rotate(-90 199.1 94)">A3</text>
<text x="200.4" y="94" transform="rotate(-90 200.4 94)">A4</text>
<text x="201.6" y="94" transform="rotate(-90 201.6 94)">A5</text>
<text x="204.2" y="94" transform="rotate(-90 204.2 94)">RES</text>
<text x="205.5" y="94" transform="rotate(-90 205.5 94)">VIN</text>
<text x="206.7" y="94" transform="rotate(-90 206.7 94)">5V</text>
<text x="208" y="94" transform="rotate(-90 208 94)">3.3V</text>
<text x="209.3" y="94" transform="rotate(-90 209.3 94)">AREF</text>
<text x="210.6" y="94" transform="rotate(-90 210.6 94)">GND</text>
<text x="211.8" y="94" transform="rotate(-90 211.8 94)">GND</text>
<text x="213.1" y="94" transform="rotate(-90 213.1 94)">GND</text>
<text x="236.5" y="95">6</text>
<text x="242" y="95">5</text>
<text x="110.8" y="96.3">44</text>
<text x="110.8" y="98.8">17</text>
<text x="114.4" y="96.8">AVCC2</text>
<text x="114.4" y="99.4">XTAL1</text>
<text x="124.8" y="100.7">(OSC0B/SCL/INT0)PD0</text>
<text x="124.9" y="98.1">(ICP3/CLK0/OC4A)PC7</text>
<text x="127.3" y="96.8">(OC3A/OC4A)PC6</text>
<text x="128.6" y="101.9">(SDA/INT1)PD1</text>
<text x="138.6" y="96.3">31</text>
<text x="138.6" y="97.6">32</text>
<text x="138.6" y="100.1">18</text>
<text x="138.6" y="101.4">19</text>
<text x="236.5" y="97.6">2</text>
<text x="236.5" y="96.3">4</text>
<text x="242" y="97.6">1</text>
<text x="242" y="96.3">3</text>
<text x="110.8" y="102.7">16</text>
<text x="111.4" y="105.2">2</text>
<text x="111.4" y="106.5">3</text>
<text x="111.4" y="107.8">4</text>
<text x="114.4" y="103.2">XTAL2</text>
<text x="114.4" y="105.8">UVCC</text>
<text x="114.4" y="107.1">D-</text>
<text x="127.9" y="105.8">(ICP1/ADC8)PD4</text>
<text x="128" y="103.2">(RXD1/INT2)PD2</text>
<text x="128.1" y="104.5">(TXD1/INT3)PD3</text>
<text x="128.2" y="107">(XCK1/CTS)PD5</text>
<text x="138.6" y="102.7">20</text>
<text x="138.6" y="103.9">21</text>
<text x="138.6" y="105.2">25</text>
<text x="138.6" y="106.5">22</text>
<text x="138.6" y="107.8">26</text>
<text x="29.2" y="111.6">PWR</text>
<text x="29.2" y="112.9">GNDBREAK</text>
<text x="111.4" y="109">5</text>
<text x="111.4" y="110.3">6</text>
<text x="111.4" y="111.6">7</text>
<text x="114.4" y="108.3">D+</text>
<text x="114.4" y="109.6">UGND</text>
<text x="114.4" y="110.9">UCAP</text>
<text x="114.4" y="112.2">VBUS</text>
<text x="125.1" y="109.6">(T0/OC4D/ADC10)PD7</text>
<text x="125.7" y="108.3">(T1/OC4D/ADC9)PD6</text>
<text x="128.5" y="113.4">(INT6/AIN0)PE6</text>
<text x="131" y="112.2">(HWB)PE2</text>
<text x="138.6" y="109">27</text>
<text x="138.6" y="111.6">33</text>
<text x="138.6" y="112.9">1</text>
<text x="29.2" y="114.1">GND</text>
<text x="41" y="119.2">3</text>
<text x="83.6" y="117.3">VBUS</text>
<text x="85.1" y="118.5">D+</text>
<text x="85.4" y="119.8">D-</text>
<text x="128.1" y="119.8">(ADC5/TMS)PF5</text>
<text x="128.2" y="118.5">(ADC4/TCK)PF4</text>
<text x="130.7" y="116">(ADC0)PF0</text>
<text x="130.7" y="117.3">(ADC1)PF1</text>
<text x="138.6" y="115.4">41</text>
<text x="138.6" y="116.7">40</text>
<text x="138.6" y="118">39</text>
<text x="138.6" y="119.2">38</text>
<text x="41" y="121.8">2</text>
<text x="47" y="120.5">1</text>
<text x="84.1" y="122.4">GND</text>
<text x="85.4" y="121.1">ID</text>
<text x="128.1" y="121.1">(ADC6/TDO)PF6</text>
<text x="128.7" y="122.4">(ADC7/TDI)PF7</text>
<text x="138.6" y="120.5">37</text>
<text x="138.6" y="121.8">36</text>
<text x="125.5" y="137.1">1</text>
<text x="128.4" y="137.7">IN</text>
<text x="131.4" y="137.7">OUT</text>
<text x="136.1" y="137.1">3</text>
<text x="70.6" y="139.7">1</text>
<text x="73.5" y="140.2">IN</text>
<text x="76.4" y="142.8">GND</text>
<text x="76.6" y="140.2">OUT</text>
<text x="81.2" y="139.7">3</text>
<text x="81.2" y="142.2">2</text>
<text x="131.3" y="140.2">GND</text>
<text x="136.1" y="139.7">2</text>
</g>
<g font-size="1" fill="#808080">
<text x="26.4" y="110.5">CN1</text>
<text x="78.7" y="115.1">CN2</text>
</g>
<g font-size="1" fill="#800000">
<text x="67" y="142.2" transform="rotate(-90 67 142.2)">+</text>
<text x="88.7" y="142.2" transform="rotate(-90 88.7 142.2)">+</text>
<text x="121.8" y="139.6" transform="rotate(-90 121.8 139.6)">+</text>
<text x="142.3" y="139.6" transform="rotate(-90 142.3 139.6)">+</text>
</g>
</svg>
